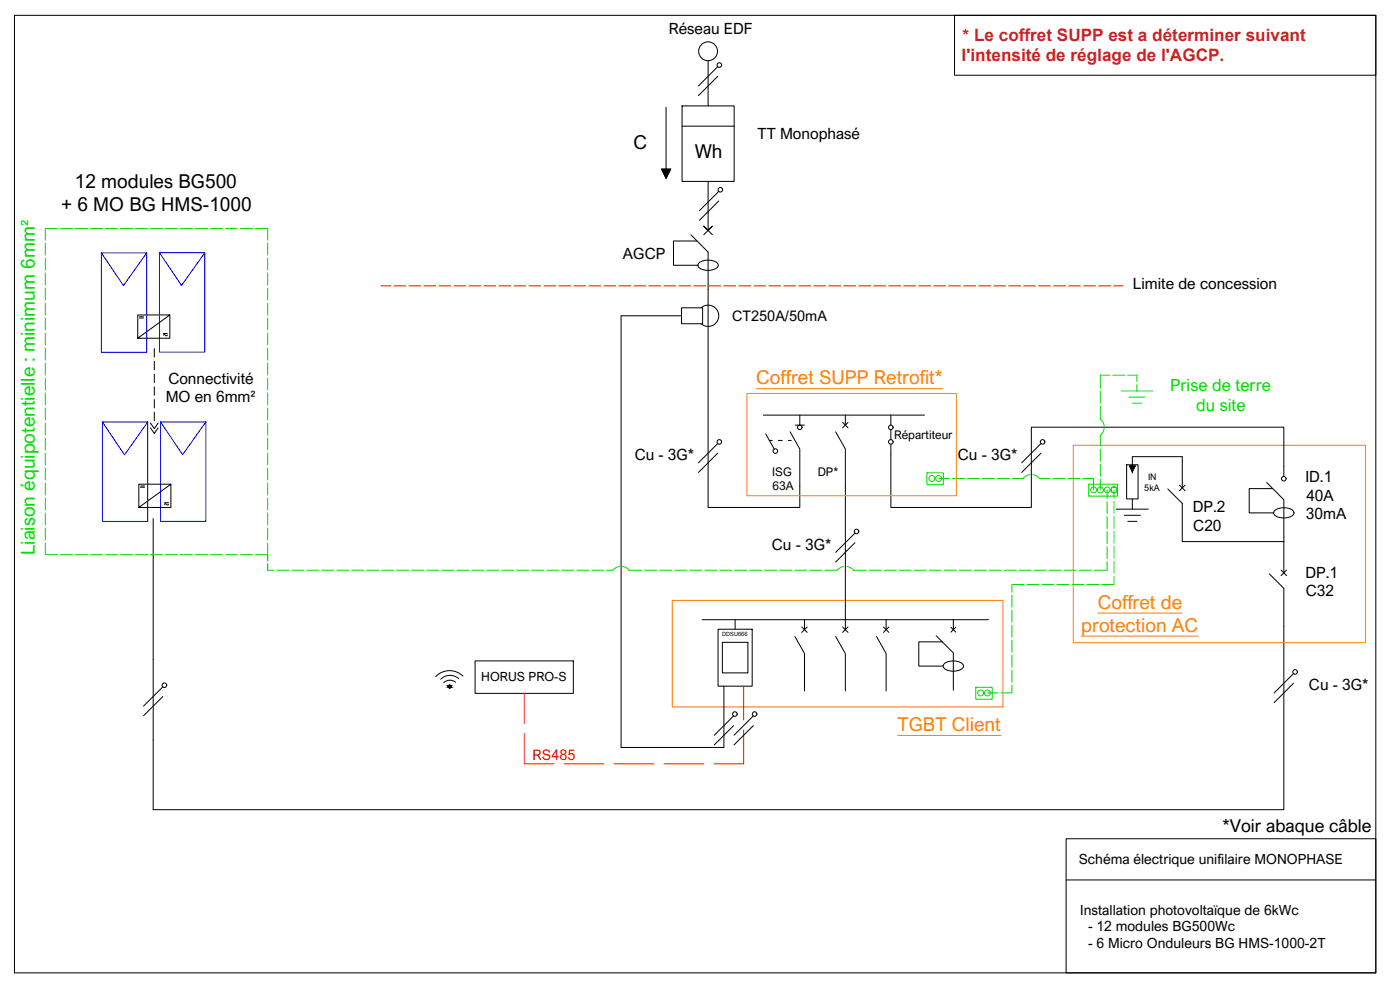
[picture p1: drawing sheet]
<svg xmlns="http://www.w3.org/2000/svg" width="420mm" height="297mm" viewBox="0 0 420 297" stroke-linecap="round" stroke-linejoin="round" font-family="sans-serif">
<!-- layer: photovoltaique -->
<path d="M46 155.6v42.3M46 222.1v20.8" fill="none" stroke="#000" stroke-width=".3"/>
<!-- layer: Liaisons -->
<g fill="none" stroke="#000" stroke-width=".3">
<path d="M212.5 18.2v13.6M215.4 20l-5.8 5.8M286.5 4.6h126.4v18h-126.4zM199.9 32.2v18.5M204.7 31.8h15.6v22.6h-15.6zM204.7 37.9h15.7M215.4 22.9l-5.8 5.8M198.5 50.7h2.8l-1.4 2.8zM212.5 54.4v14.7M215.7 57.4l-5.8 5.8M207.4 70.5l5.1 5.1v76.7M209.2 72.3h-7.1v7.3h7.4"/>
<path d="M209.8 78.9a4.6 4.6 0 0 1 5.7 .3 1.54 1.54 0 0 1-1.7 1.8 4.2 4.2 0 0 1-4.3-1.1l-.1-.3zM211.2 70.4l2.6-2.6-1.3 1.3-1.3-1.3 2.6 2.6M215.7 60.3l-5.8 5.8M41.9 95.4h.2M42.3 95.4h.3M42.8 95.4h.3M204.5 92.4h6.4v4.7h-6.4zM204.5 94.7h-18.1v129.6h30.9v-18.4M215.4 136l-5.8 5.8M215.4 133.1l-5.8 5.8M229.1 124.6h48.4M229.8 130.2l2.6 4.6"/>
<path d="M230.9 132.2h.9M233.6 132.2h1.2M236.6 132.2h.9M237.1 129.6l2.9 5.1v11.2M238.7 127.6h2.7M240 124.6v3M312.4 136l-5.8 5.8M312.4 133.1l-5.8 5.8M338.1 139.5h3.4v10.2h-3.4zM339 139.8h1.7l-.9 1.7zM385.3 140v3M42.2 146.2h.2"/>
<path d="M42.6 146.2h.3M43.1 146.2h.3M256.6 159.9l-5.8 5.8M335 152.8h9.6M337.4 154.6h4.8M338.5 156.4h2.7M339.8 141.5v-4.5h15v9.4M339.8 149.7v3.1M350.5 146.7l4.3 4.4v11.4h30.5M354 145.6l1.6 1.6M355.6 145.6l-1.6 1.6M380.2 144.8l5.1 5.1v22"/>
<path d="M382 146.6h-7.1v7.3h7.3M382.5 153.2a4.6 4.6 0 0 1 5.8 .3 1.54 1.54 0 0 1-1.7 1.8 4.2 4.2 0 0 1-4.3-1.1l-.1-.3zM256.6 162.8l-5.8 5.8M381 172.2l4.3 4.3v66.4h-339.3M384.5 171.1l1.6 1.6M386.1 171.1l-1.6 1.6M46 197.9v24.2M142.6 198.3h29.5v9.7h-29.5zM210.7 185.9h86M216.8 192.7h7.7v9.2h-7.7zM220.6 185.9v2.9M281 190.8l5.1 5.1v11.2"/>
<path d="M282.8 192.6h-7.1v7.3h7.4M283.4 199.2a4.6 4.6 0 0 1 5.7 .3 1.54 1.54 0 0 1-1.7 1.7 4.2 4.2 0 0 1-4.3-1l-.1-.3zM285.4 188.2l1.5 1.5M286.1 185.9v3M286.8 188.2l-1.4 1.5M48.9 206.1l-5.8 5.8M48.9 209l-5.8 5.8M136.7 204.7a2.61 2.61 0 0 0-3.5 .2M137.7 203.6a3.9 3.9 0 0 0-5.4 .2M138.9 202.8a5.8 5.8 0 0 0-8.1 .2M220.2 217.7l-5.8 5.8M220.2 214.8l-5.8 5.8"/>
<path d="M226.1 217.7l-5.8 5.8M226.1 214.8l-5.8 5.8M388.2 205l-5.8 5.8M388.2 202.1l-5.8 5.8"/>
<circle cx="212.5" cy="15.4" r="2.83"/>
<circle cx="215.9" cy="19.5" r=".69"/>
<circle cx="216.2" cy="56.9" r=".69"/>
<circle cx="215.9" cy="132.6" r=".69"/>
<circle cx="232.7" cy="135.3" r=".69"/>
<circle cx="240" cy="128.2" r=".69"/>
<circle cx="267.3" cy="132.6" r=".69"/>
<circle cx="267.3" cy="128.2" r=".69"/>
<circle cx="312.9" cy="132.6" r=".69"/>
<circle cx="257.1" cy="159.5" r=".69"/>
<circle cx="385.3" cy="143.6" r=".69"/>
<circle cx="49.4" cy="205.6" r=".69"/>
<circle cx="134.9" cy="206" r=".39"/>
<circle cx="220.5" cy="214.2" r=".69"/>
<circle cx="226.5" cy="214.2" r=".69"/>
<circle cx="388.7" cy="201.6" r=".69"/>
</g>
<g fill="#000" stroke="#000" stroke-width=".3">
<path d="M198.5 50.7h2.8l-1.4 2.8zM134.8 205.6h.3zM134.8 206.4h.3z"/>
<path d="M339 139.8h.8v1.7zM339.8 139.8v1.7l.9-1.7z"/>
<path d="M134.8 205.6h.3zM134.8 205.6h.3z"/>
<path d="M134.8 205.6l.4 .1zM134.7 205.7h.5z"/>
<path d="M134.8 206.3h.3zM134.8 206.3l.3 .1z"/>
<path d="M134.7 205.7h.5zM134.7 205.7h.5z"/>
<path d="M134.7 206.3h.5zM134.7 206.3h.4z"/>
<path d="M134.7 205.7l.6 .1zM134.7 205.7l.6 .1z"/>
<path d="M134.7 206.3h.5zM134.7 206.3h.5z"/>
<path d="M134.6 205.8l.7 .1zM134.6 205.8l.7 .1z"/>
<path d="M134.6 206.2h.7zM134.6 206.2l.6 .1z"/>
<path d="M134.6 205.9h.7zM134.6 205.9h.7z"/>
<path d="M134.6 206.1h.7zM134.6 206.1l.7 .1z"/>
<path d="M134.6 205.9l.7 .1zM134.6 205.9l.7 .1z"/>
<path d="M134.6 206l.7 .1zM134.6 206l.7 .1z"/>
<path d="M134.6 206.1h.7zM134.6 206.1h.7z"/>
</g>
<!-- layer: Terre -->
<g fill="none" stroke="#f00" stroke-width=".3">
<path d="M114.4 85.8h2.9M118.2 85.8h3.6M122.7 85.8h3.6M127.2 85.8h3.6M131.7 85.8h3.6M136.2 85.8h3.6M140.7 85.8h3.6M145.2 85.8h3.6M149.7 85.8h3.6M154.2 85.8h3.6M158.7 85.8h3.6M163.2 85.8h3.6"/>
<path d="M167.7 85.8h3.6M172.2 85.8h3.6M176.7 85.8h3.6M181.2 85.8h3.6M185.7 85.8h3.6M190.2 85.8h3.6M194.7 85.8h3.6M199.2 85.8h3.6M203.7 85.8h3.6M208.2 85.8h3.6M212.7 85.8h3.6M217.2 85.8h3.6"/>
<path d="M221.7 85.8h3.6M226.2 85.8h3.6M230.7 85.8h3.6M235.2 85.8h3.6M239.7 85.8h3.6M244.2 85.8h3.6M248.7 85.8h3.6M253.2 85.8h3.6M257.7 85.8h3.6M262.2 85.8h3.6M266.7 85.8h3.6M271.2 85.8h3.6"/>
<path d="M275.7 85.8h3.6M280.2 85.8h3.6M284.7 85.8h3.6M289.2 85.8h3.6M293.7 85.8h3.6M298.2 85.8h3.6M302.7 85.8h3.6M307.2 85.8h3.6M311.7 85.8h3.6M316.2 85.8h3.6M320.7 85.8h3.6M325.2 85.8h3.6"/>
<path d="M329.7 85.8h3.6M334.2 85.8h2.9"/>
</g>
<g fill="none" stroke="#0d0" stroke-width=".3">
<path d="M13.6 72.9v3.6M13.6 77.4v3.6M17.3 68.6h-3.7v3.4M18.2 68.6h3.6M22.7 68.6h3.6M27.2 68.6h3.6M31.7 68.6h3.6M36.2 68.6h3.6M40.7 68.6h3.6M45.2 68.6h3.6M49.7 68.6h3.6M54.2 68.6h3.6"/>
<path d="M58.7 68.6h3.6M63.2 68.6h3.6M67.7 68.6h3.6M72.2 68.6h3.6M76.7 68.6h3.6v3.4M80.3 72.9v3.6M80.3 77.4v3.6M13.6 81.9v3.6M13.6 86.4v3.6M13.6 90.9v3.6M13.6 95.4v3.6M13.6 99.9v3.6"/>
<path d="M80.3 81.9v3.6M80.3 86.4v3.6M80.3 90.9v3.6M80.3 95.4v3.6M80.3 99.9v3.6M13.6 104.4v3.6M13.6 108.9v3.6M13.6 113.4v3.6M13.6 117.9v3.6M80.3 104.4v3.6M80.3 108.9v3.6M80.3 113.4v3.6"/>
<path d="M80.3 117.9v3.6M330.2 117.4v3.6M333 112.6h-2.8v3.8M333.9 112.6h3.6M336.4 117.3h9.6M338.4 112.6h2.8v1.9M338.8 119.1h4.8M341.2 115.4v1.9M13.6 122.4v3.6M13.6 126.9v3.6M13.6 131.4v3.6M13.6 135.9v3.6"/>
<path d="M80.3 122.4v3.6M80.3 126.9v3.6M80.3 131.4v3.6M80.3 135.9v3.6M330.2 121.8v3.9l.7 .8 .5 1.2M330.2 134.8v3.6M330.2 139.2v3.7M331.4 128.6l-.5 1.3-.7 .7v3.2M339.9 121h2.7M13.6 140.4v3.6M13.6 144.9v3.6M13.6 149.4v3.6"/>
<path d="M13.6 153.9v3.6M13.6 158.4v3.6M80.3 140.4v3.6M80.3 144.9v3.6M80.3 149.4v3.6M80.3 153.9v3.6M80.3 158.4v3.6M278.2 141.9h4.9v3.5h-4.9zM281.7 143.6h3.2M285.8 143.6h3.6M290.3 143.6h3.6M294.8 143.6h3.6"/>
<path d="M299.3 143.6h3.6M309.1 142.4l-1.3 .5-.7 .7h-3.3M310 142.4l1.2 .5 .8 .7h3.1M316 143.6h3.6M320.5 143.6h3.6M325 143.6h3.2v3.4M326.7 145.3h8.7v3.6h-8.7zM330.2 143.7v3.3M332.3 147v2.6M332.3 150.5v3.6M332.3 155v3.6M332.3 159.5v3.6"/>
<path d="M333.6 146.4a.89 .89 0 0 1 1-.3 .89 .89 0 0 1 .6 .9 .89 .89 0 0 0-1.2-.8 .89 .89 0 0 0-.2 1.5 .89 .89 0 0 0 1.4-.5v-.2a.89 .89 0 0 1-1.2 .8 .89 .89 0 0 1-.4-1.4zM334.3 147v2.5M334.3 150.4v3.6M334.3 154.9v3.6M334.3 159.4v3.6M13.6 162.9v3.5h3.7M18.2 166.4h3.6M22.7 166.4h3.6M27.2 166.4h3.6M31.7 166.4h3.6M36.2 166.4h3.6M40.7 166.4h3.6"/>
<path d="M45.2 166.4h3.6M49.7 166.4h3.6M54.2 166.4h3.6M58.7 166.4h3.6M63.2 166.4h3.6M67.7 166.4h3.6M72.2 166.4h3.6M80.3 162.9v3.5h-3.6M80.3 169.2v1.9v-1.9M80.3 166.4v1.9M80.3 171.1h1.9M83.1 171.1h3.6"/>
<path d="M87.6 171.1h3.6M92.1 171.1h3.6M96.6 171.1h3.6M101.1 171.1h3.6M105.6 171.1h3.6M110.1 171.1h3.6M114.6 171.1h3.6M119.1 171.1h3.6M123.6 171.1h3.6M128.1 171.1h3.6M132.6 171.1h3.6M137.1 171.1h3.6"/>
<path d="M141.6 171.1h3.6M146.1 171.1h3.6M150.6 171.1h3.6M155.1 171.1h3.6M159.6 171.1h3.6M164.1 171.1h3.6M168.6 171.1h3.6M173.1 171.1h3.6M177.6 171.1h3.6M185.9 170l-1.2 .4-.7 .7h-1.9M186.8 170l1.3 .4 .7 .7h3.8M193.5 171.1h3.6"/>
<path d="M198 171.1h3.6M202.5 171.1h3.6M207 171.1h3.6M211.5 171.1h3.6M216 171.1h3.6M220.5 171.1h3.6M225 171.1h3.6M229.5 171.1h3.6M234 171.1h3.6M238.5 171.1h3.6M243 171.1h3.6M253.2 170l-1.2 .4-.8 .7h-3.7"/>
<path d="M254.1 170l1.3 .4 .7 .7h3.9M260.9 171.1h3.6M265.4 171.1h3.6M269.9 171.1h3.6M274.4 171.1h3.6M278.9 171.1h3.6M283.4 171.1h3.6M287.9 171.1h3.6M292.4 171.1h3.6M296.9 171.1h3.6M301.4 171.1h3.6M303.7 178.6v3.6"/>
<path d="M305.9 171.1h3.6M307.3 175.4h-3.6v2.3M308.2 175.4h3.6M310.4 171.1h3.6M312.7 175.4h3.6M314.9 171.1h3.6M317.2 175.4h3.6M319.4 171.1h3.6M321.7 175.4h3.6M323.9 171.1h3.6M326.2 175.4h3.6M332.3 168.5v2.6h-3.9"/>
<path d="M332.3 164v3.6M334.3 172.9v2.5h-3.6M334.3 163.9v3.6M334.3 168.4v3.6M303.7 183.1v3.6M303.7 187.6v3.6M303.7 192.1v3.6M303.7 196.6v3.6M292.8 206.2h5v3.6h-5zM296.3 207.9h3.3M303.7 201.1v3.6M303.7 205.6v2.3h-3.2"/>
<circle cx="279.7" cy="143.6" r=".88"/>
<circle cx="281.7" cy="143.6" r=".88"/>
<circle cx="328.2" cy="147" r=".88"/>
<circle cx="330.2" cy="147" r=".88"/>
<circle cx="332.3" cy="147" r=".88"/>
<circle cx="294.3" cy="207.9" r=".89"/>
<circle cx="296.3" cy="207.9" r=".88"/>
</g>
<!-- layer: Modules -->
<path d="M30.4 75.9v29.8h13.6v-29.8h-13.6l6.6 9.8 7-9.8M47.9 75.8v29.8h13.6v-29.8h-13.6l6.6 9.8 7-9.8M30.7 126.6v29.8h13.6v-29.8h-13.6l6.7 9.9 6.9-9.9M48.2 126.6v29.8h13.6v-29.8h-13.6l6.6 9.8 7-9.8" fill="none" stroke="#00f" stroke-width=".3"/>
<!-- layer: 0 -->
<g fill="none" stroke="#000" stroke-width=".3">
<path d="M4.3 4.6h408.6v287.3h-408.6zM210.4 92.4a3.2 3.2 0 0 1 4.4 .1 3.2 3.2 0 0 1 0 4.5 3.2 3.2 0 0 1-4.4 .1M46.3 104.6v2.6M46.3 108.4v2.6M46.3 112.2v2.6M46.3 116.1v2.5M46.3 119.9v2.5M45.1 128.4l1.2 1.7 1.2-1.7M45.1 126.9l1.2 1.7 1.2-1.7M46.3 123.7v2.5M250.8 129.6l2.9 5.1v54.2M252.9 126.7l1.6 1.7"/>
<path d="M253.7 124.6v2.9M254.5 126.7l-1.6 1.7M267.4 133.3v19h42.1v-24.1h75.8v11.8M267.4 124.6v3M267.4 128.9v3M240 145.9v6.4h-27.5M215.5 188.8h10.2v17.1h-10.2zM238.5 191l2.9 5.1v11.2M240.6 188.1l1.7 1.6M241.4 185.9v3M242.3 188.1l-1.7 1.6M250.8 191l2.9 5.1v11.2"/>
<path d="M252.9 188.1l1.6 1.6M254.5 188.1l-1.6 1.6M263 191l2.9 5.1v11.2M265.1 188.1l1.7 1.6M265.9 185.9v3M266.8 188.1l-1.7 1.6M320 251.7h92.9v40.2h-92.9z"/>
</g>
<!-- layer: Onduleur -->
<path d="M41.9 95h1.2M51 94.5l-9.7 7h9.7v-7h-9.7v7M49 100.1h1.2M42.2 145.8h1.2M49.4 150.8h1.1M51.3 145.3l-9.6 7h9.6v-7h-9.6v7" fill="none" stroke="#000" stroke-width=".3"/>
<!-- layer: Discontinu -->
<path d="M50.2 100.5a.62 .62 0 0 1-.9-.1l-.3 .2M50.6 151.3a.59 .59 0 0 1-1-.2l-.3 .2" fill="none" stroke="#000" stroke-width=".3"/>
<!-- layer: Coffrets -->
<path d="M224.2 118.1h62.8v30.6h-62.8zM226.9 116.6h56M322.1 133.6h87.7v59.2h-87.7zM201.8 180.2h99.2v31.9h-99.2zM324.5 190.8h35.1M329.5 183.9h25.3M269.4 220.7h30.9" fill="none" stroke="#ff7f00" stroke-width=".3"/>
<!-- layer: CABLE RS485 -->
<path d="M157.3 208v9.1M223.2 205.9v10.1M223.2 219v10.2h-9M157.3 220.1v9.1h9M169.2 229.2h12.1M184.3 229.2h12M199.3 229.2h12" fill="none" stroke="#f00" stroke-width=".3"/>
<!-- layer: Cartouche -->
<path d="M320 264h92.9" fill="none" stroke="#000" stroke-width=".3"/>
<g font-size="5.7">
<text x="190.1" y="44.7">C</text>
<text x="208.5" y="47.3">Wh</text>
<text x="22.5" y="56.4">12 modules BG500</text>
<text x="18.3" y="63.3">+ 6 MO BG HMS-1000</text>
</g>
<g font-size="5.7" fill="#ff7f00">
<text x="226.9" y="115.3">Coffret SUPP Retrofit*</text>
<text x="329.5" y="182.7">Coffret de</text>
<text x="324.5" y="189.6">protection AC</text>
<text x="269.4" y="219.4">TGBT Client</text>
</g>
<text font-size="5.7" fill="#0d0" x="10.4" y="166.6" transform="rotate(-90 10.4 166.6)">Liaison équipotentielle : minimum 6mm²</text>
<text font-size="5.3" x="366.9" y="249.8">*Voir abaque câble</text>
<g font-size="5.1" fill="#cd2027">
<text x="288.9" y="12.2">* Le coffret SUPP est a déterminer suivant</text>
<text x="288.6" y="18.4">l'intensité de réglage de l'AGCP.</text>
</g>
<g font-size="5" fill="#0d0">
<text x="351.2" y="117.3">Prise de terre</text>
<text x="359" y="123.3">du site</text>
</g>
<g font-size="4.6">
<text x="200.7" y="10.1">Réseau EDF</text>
<text x="227.4" y="41.8">TT Monophasé</text>
<text x="187" y="77.6">AGCP</text>
<text x="340" y="86.8">Limite de concession</text>
<text x="50.5" y="115.1">Connectivité</text>
<text x="49.7" y="120.7">MO en 6mm²</text>
<text x="190.5" y="138.1">Cu - 3G*</text>
<text x="287.5" y="138.1">Cu - 3G*</text>
<text x="391.8" y="144.7">ID.1</text>
<text x="358" y="153.6">DP.2</text>
<text x="391.9" y="155.8">30mA</text>
<text x="392" y="150.3">40A</text>
<text x="358.1" y="159.2">C20</text>
<text x="231.6" y="165">Cu - 3G*</text>
<text x="391.8" y="173.3">DP.1</text>
<text x="391.9" y="178.9">C32</text>
<text x="392.8" y="207.2">Cu - 3G*</text>
</g>
<text font-size="4.3" x="219.8" y="96.3">CT250A/50mA</text>
<text font-size="4.3" fill="#f00" x="159.9" y="228.2">RS485</text>
<g font-size="4.2">
<text x="323.8" y="259.2">Schéma électrique unifilaire MONOPHASE</text>
<text x="324.2" y="274.4">Installation photovoltaïque de 6kWc</text>
<text x="326.5" y="279.4">- 12 modules BG500Wc</text>
<text x="326.5" y="284.5">- 6 Micro Onduleurs BG HMS-1000-2T</text>
</g>
<text font-size="3.8" x="144.4" y="204.4">HORUS PRO-S</text>
<g font-size="3.6">
<text x="268.3" y="131.7">Répartiteur</text>
<text x="231.8" y="142.8">ISG</text>
<text x="245.4" y="142.7">DP*</text>
<text x="231.9" y="147">63A</text>
</g>
<g font-size="2.7">
<text x="343.4" y="147.2">5kA</text>
<text x="344.5" y="144">IN</text>
</g>
<text font-size="1.7" x="216.8" y="191">DDSU666</text>
</svg>
